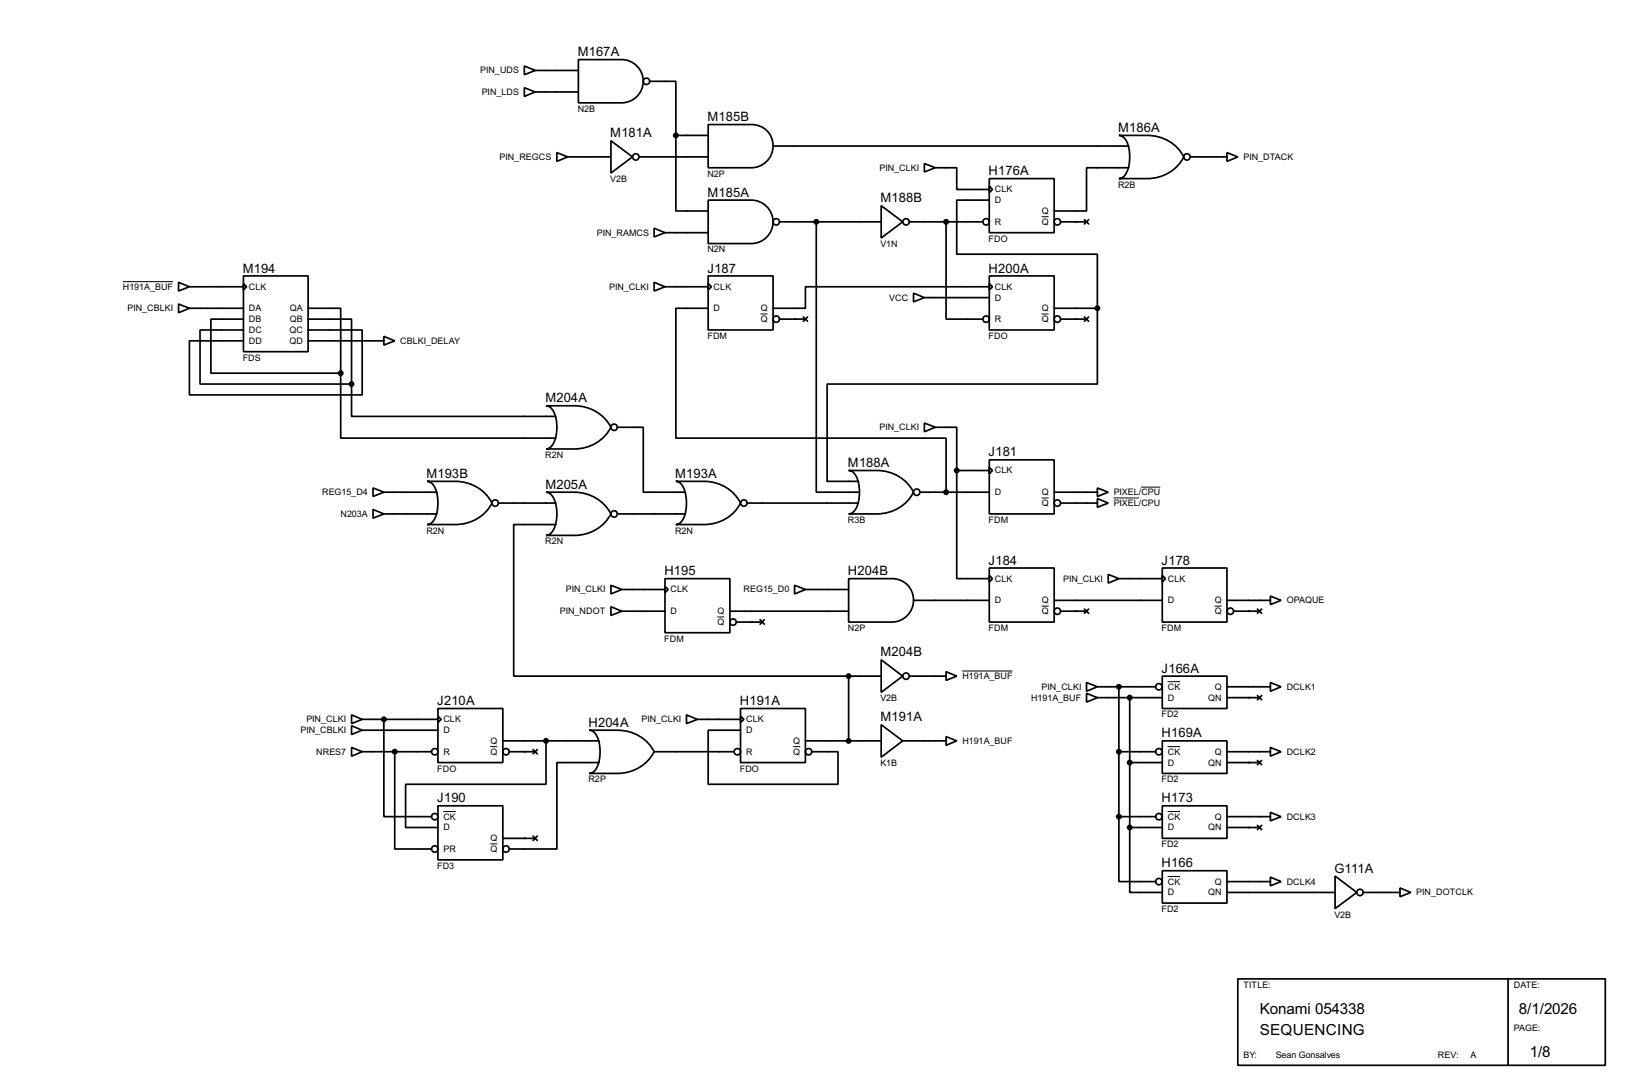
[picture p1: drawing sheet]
<svg xmlns="http://www.w3.org/2000/svg" width="383mm" height="256mm" viewBox="0 0 383 256" stroke-linecap="round" stroke-linejoin="round" font-family="sans-serif">
<g fill="none" stroke="#000" stroke-width=".4">
<path d="M123.2 15.5l2.6 1.1-2.6 1zM125.8 16.6h10.1M135.9 14h10.2a5.1 5.1 0 0 1 5.1 5.1 5.1 5.1 0 0 1-5.1 5.1h-10.2zM152.7 19.1h6.1v12.7M123.2 20.6l2.6 1-2.6 1.1zM125.8 21.6h10.1M130.9 35.9l2.5 1-2.5 1zM133.4 36.9h10.2M143.6 33.1l5 3.8-5 3.8zM150.2 36.9h16.2M158.8 31.8v17.8h7.6M158.8 31.8h7.6"/>
<path d="M166.4 29.3h10.2a5.1 5.1 0 0 1 5.1 5 5.1 5.1 0 0 1-5.1 5.1h-10.2zM181.7 34.3h83.5M217.2 38.4l2.6 1-2.6 1zM219.8 39.4h5v5.1h7.7M262.9 31.8h6.6a9.5 9.5 0 0 1 8.7 5.1 9.5 9.5 0 0 1-8.7 5.1h-6.6a3.2 3.2 0 0 0 2.4-3.2 7.7 7.7 0 0 0-1.3-6.6zM265.2 39.4h-9.9v10.2h-7.6M279.7 36.9h8.6M288.3 35.9l2.6 1-2.6 1zM153.7 53.6l2.6 1.1-2.6 1zM156.3 54.7h10.1M166.4 47h10.2a5.1 5.1 0 0 1 5.1 5.1 5.1 5.1 0 0 1-5.1 5.1h-10.2zM183.2 52.1h23.9"/>
<path d="M191.8 52.1v63.5h9.9M207.1 48.3l5 3.8-5 3.8zM213.7 52.1h17.2M222.3 52.1v22.9h8.6M232.5 42h15.2v12.7h-15.2zM232.5 43.7l.7 .8-.7 .8zM232.5 47h-7.7v12.7h33.1v12.7M249.2 52.1h6.1M254.8 51.6l1 1M255.8 51.6l-1 1M42 71.4l2.5 1-2.5 1.1zM42 66.3l2.5 1.1-2.5 1z"/>
<path d="M44.5 67.4h12.7M44.5 72.4h12.7M57.2 64.8h15.2v17.8h-15.2zM57.2 66.6l.8 .8-.8 .7zM57.2 75h-7.6v12.7h30.5M57.2 77.5h-10.2v12.7h35.6M72.4 77.5h12.7v15.3h-40.6v-12.7h12.7M72.4 72.4h7.7v15.3M72.4 75h10.2v15.2M90.2 79l2.6 1.1-2.6 1zM153.7 66.3l2.6 1.1-2.6 1zM156.3 67.4h10.1"/>
<path d="M166.4 64.8h15.3v12.7h-15.3zM166.4 66.6l.8 .8-.8 .7zM166.4 72.4h-7.6v30.5h63.5v12.7M183.2 75h6.1M188.8 74.5l1 1M189.8 74.5l-1 1M214.7 68.9l2.5 1-2.5 1zM217.2 69.9h15.3M232.5 64.8h15.2v12.7h-15.2zM232.5 66.6l.7 .8-.7 .7zM232.5 67.4h-43.2v5h-7.6M247.7 72.4h10.2"/>
<path d="M249.2 75h6.1M254.8 74.5l1 1M255.8 74.5l-1 1M257.9 72.4v17.8h-63.5v22.9h7.3M72.4 80.1h17.8M80.1 87.7v15.2h50.5M82.6 90.2v7.6h48M128.3 95.3h6.6a9.6 9.6 0 0 1 8.7 5.1 9.6 9.6 0 0 1-8.7 5.1h-6.6a3.2 3.2 0 0 0 2.4-3.2 7.6 7.6 0 0 0-1.4-6.6zM217.2 99.4l2.6 1-2.6 1zM87.7 114.6l2.5 1-2.5 1zM87.7 119.7l2.5 1-2.5 1zM90.2 115.6h12.5"/>
<path d="M100.4 113.1h6.6a9.6 9.6 0 0 1 8.6 5.1 9.5 9.5 0 0 1-8.6 5h-6.6a3.1 3.1 0 0 0 2.3-3.1 7.8 7.8 0 0 0-1.3-6.6zM117.1 118.2h13.5M128.3 115.6h6.6a9.6 9.6 0 0 1 8.7 5.1 9.6 9.6 0 0 1-8.7 5.1h-6.6a3.2 3.2 0 0 0 2.4-3.2 7.7 7.7 0 0 0-1.4-6.6zM145.1 100.4h6.1v15.2h9.9M158.8 113.1h6.6a9.5 9.5 0 0 1 8.6 5.1 9.4 9.4 0 0 1-8.6 5h-6.6a3.1 3.1 0 0 0 2.3-3.1 7.9 7.9 0 0 0-1.3-6.6zM175.6 118.2h26.1M199.4 110.5h6.6a9.5 9.5 0 0 1 8.7 5.1 9.5 9.5 0 0 1-8.7 5.1h-6.6a3.2 3.2 0 0 0 2.4-3.1 7.8 7.8 0 0 0-1.3-6.7zM216.2 115.6h16.3M219.8 100.4h5v10.1M224.8 110.5v25.4h7.7M224.8 110.5h7.7M232.5 108h15.2v12.7h-15.2z"/>
<path d="M232.5 109.8l.7 .7-.7 .8zM247.7 115.6h10.2M249.2 118.2h8.7M257.9 114.6l2.5 1-2.5 1zM257.9 117.1l2.5 1.1-2.5 1zM90.2 120.7h12.5M130.6 123.2h-9.9v35.6h78.7M143.6 137.5l2.5 1-2.5 1zM145.1 120.7h16M146.1 138.5h10.2M156.3 135.9h15.2v12.7h-15.2zM156.3 137.7l.7 .8-.7 .7z"/>
<path d="M186.7 137.5l2.6 1-2.6 1zM189.3 138.5h10.1M199.4 135.9h10.2a5.1 5.1 0 0 1 5.1 5.1 5.1 5.1 0 0 1-5.1 5.1h-10.2zM232.5 133.4h15.2v12.7h-15.2zM232.5 135.2l.7 .7-.7 .8zM260.4 134.9l2.5 1-2.5 1.1zM262.9 135.9h10.2M273.1 133.4h15.2v12.7h-15.2zM273.1 135.2l.8 .7-.8 .8zM143.6 142.5l2.5 1.1-2.5 1zM146.1 143.6h10.2M171.5 143.6h27.9"/>
<path d="M173 146.1h6.1M178.6 145.6l1 1M179.6 145.6l-1 1M199.4 158.8h7.7M199.4 158.8v15.2M207.1 155l5 3.8-5 3.8zM213.7 158.8h8.6M214.7 141h17.8M222.3 157.8l2.5 1-2.5 1zM247.7 141h25.4M249.2 143.6h6.1M254.8 143.1l1 1"/>
<path d="M255.8 143.1l-1 1M273.1 158.8h15.2v7.6h-15.2zM288.3 141h10.2M289.9 143.6h6.1M295.5 143.1l1 1M296.5 143.1l-1 1M298.5 140l2.5 1-2.5 1zM82.6 167.9l2.5 1.1-2.5 1zM82.6 170.5l2.5 1-2.5 1zM82.6 175.6l2.5 1-2.5 1zM85.1 169h17.8M85.1 176.6h16.3"/>
<path d="M85.1 171.5h17.8M90.2 169v22.8h11.2M92.8 176.6v22.8h8.6M102.9 166.4h15.3v12.7h-15.3zM102.9 168.2l.8 .8-.8 .7zM118.2 174h22.6M119.7 176.6h6.1M125.3 176.1l1 1M126.3 176.1l-1 1M128.3 174v10.2h-33v10.2h7.6M138.5 171.5h6.6a9.5 9.5 0 0 1 8.6 5.1 9.5 9.5 0 0 1-8.6 5.1h-6.6a3.2 3.2 0 0 0 2.3-3.2 7.7 7.7 0 0 0-1.3-6.6zM140.8 179.1h-9.9v20.3h-11.2"/>
<path d="M153.7 176.6h18.8M161.3 167.9l2.6 1.1-2.6 1zM163.9 169h10.1M174 166.4h15.3v12.7h-15.3zM174 168.2l.8 .8-.8 .7zM174 171.5h-7.6v12.7h30.5v-7.6h-6.1M189.3 174h17.8M207.1 170.2l5 3.8-5 3.9zM212.1 174h10.2M222.3 173l2.5 1-2.5 1.1zM255.3 160.3l2.6 1-2.6 1.1zM255.3 162.9l2.6 1-2.6 1z"/>
<path d="M257.9 161.3h13.7M257.9 163.9h15.2M262.9 176.6h8.7M262.9 161.3v30.5M265.5 179.1h7.6M265.5 163.9v30.5M273.1 174h15.2v7.7h-15.2zM288.3 176.6h10.2M288.3 161.3h10.2M288.3 179.1h7.7M288.3 163.9h7.7M295.5 163.4l1 1"/>
<path d="M295.5 178.6l1 1M296.5 163.4l-1 1M296.5 178.6l-1 1M298.5 160.3l2.5 1-2.5 1.1zM298.5 175.6l2.5 1-2.5 1zM102.9 189.3h15.3v12.7h-15.3zM118.2 196.9h7.6M125.3 196.4l1 1M126.3 196.4l-1 1M262.9 191.8v15.3h8.7M262.9 191.8h8.7M265.5 194.4v15.2h7.6"/>
<path d="M265.5 194.4h7.6M273.1 189.3h15.2v7.6h-15.2zM288.3 191.8h10.2M288.3 194.4h7.7M295.5 193.9l1 1M296.5 193.9l-1 1M298.5 190.8l2.5 1-2.5 1zM273.1 204.5h15.2v7.6h-15.2zM288.3 207.1h10.2M288.3 209.6h25.4M298.5 206l2.5 1.1-2.5 1zM313.7 205.8l5.1 3.8-5.1 3.8z"/>
<path d="M320.3 209.6h8.7M329 208.6l2.5 1-2.5 1zM290.9 229.9h86.3v20.3h-86.3zM354.4 229.9v20.3"/>
<circle cx="151.9" cy="19.1" r=".75"/>
<circle cx="149.4" cy="36.9" r=".75"/>
<circle cx="278.9" cy="36.9" r=".75"/>
<circle cx="182.4" cy="52.1" r=".75"/>
<circle cx="212.9" cy="52.1" r=".75"/>
<circle cx="231.7" cy="52.1" r=".75"/>
<circle cx="248.4" cy="52.1" r=".75"/>
<circle cx="182.4" cy="75" r=".75"/>
<circle cx="231.7" cy="75" r=".75"/>
<circle cx="248.4" cy="75" r=".75"/>
<circle cx="116.3" cy="118.2" r=".75"/>
<circle cx="144.3" cy="100.4" r=".75"/>
<circle cx="174.8" cy="118.2" r=".75"/>
<circle cx="215.4" cy="115.6" r=".75"/>
<circle cx="248.4" cy="118.2" r=".75"/>
<circle cx="144.3" cy="120.7" r=".75"/>
<circle cx="172.2" cy="146.1" r=".75"/>
<circle cx="212.9" cy="158.8" r=".75"/>
<circle cx="248.4" cy="143.6" r=".75"/>
<circle cx="289.1" cy="143.6" r=".75"/>
<circle cx="102.1" cy="176.6" r=".75"/>
<circle cx="118.9" cy="176.6" r=".75"/>
<circle cx="173.2" cy="176.6" r=".75"/>
<circle cx="190" cy="176.6" r=".75"/>
<circle cx="272.3" cy="176.6" r=".75"/>
<circle cx="272.3" cy="161.3" r=".75"/>
<circle cx="102.1" cy="199.4" r=".75"/>
<circle cx="102.1" cy="191.8" r=".75"/>
<circle cx="118.9" cy="199.4" r=".75"/>
<circle cx="272.3" cy="191.8" r=".75"/>
<circle cx="272.3" cy="207.1" r=".75"/>
<circle cx="319.5" cy="209.6" r=".75"/>
</g>
<g fill="#000">
<circle cx="252.8" cy="52.1" r=".2"/>
<circle cx="186.7" cy="75" r=".2"/>
<circle cx="252.8" cy="75" r=".2"/>
<circle cx="176.6" cy="146.1" r=".2"/>
<circle cx="252.8" cy="143.6" r=".2"/>
<circle cx="293.4" cy="143.6" r=".2"/>
<circle cx="123.2" cy="176.6" r=".2"/>
<circle cx="293.4" cy="179.1" r=".2"/>
<circle cx="293.4" cy="163.9" r=".2"/>
<circle cx="123.2" cy="196.9" r=".2"/>
<circle cx="293.4" cy="194.4" r=".2"/>
</g>
<g fill="#000" stroke="#000" stroke-width=".4">
<circle cx="158.8" cy="31.8" r=".5"/>
<circle cx="191.8" cy="52.1" r=".5"/>
<circle cx="222.3" cy="52.1" r=".5"/>
<circle cx="257.8" cy="72.4" r=".5"/>
<circle cx="80" cy="87.7" r=".5"/>
<circle cx="82.6" cy="90.2" r=".5"/>
<circle cx="222.3" cy="115.6" r=".5"/>
<circle cx="224.8" cy="110.5" r=".5"/>
<circle cx="199.4" cy="158.8" r=".5"/>
<circle cx="90.2" cy="169" r=".5"/>
<circle cx="92.7" cy="176.6" r=".5"/>
<circle cx="128.3" cy="174" r=".5"/>
<circle cx="199.4" cy="174" r=".5"/>
<circle cx="262.9" cy="176.6" r=".5"/>
<circle cx="262.9" cy="161.3" r=".5"/>
<circle cx="265.4" cy="163.9" r=".5"/>
<circle cx="265.4" cy="179.1" r=".5"/>
<circle cx="262.9" cy="191.8" r=".5"/>
<circle cx="265.4" cy="194.4" r=".5"/>
</g>
<g fill="none" stroke="#000" stroke-width=".23">
<path d="M244.8 50.9h1.6M28.9 66.2h11.8M178.7 73.8h1.7M244.8 73.8h1.6M244.8 117h1.6M261.7 117h5.9M268.2 114.4h4.5M168.6 144.9h1.6M226.1 157.6h11.8M244.8 142.4h1.6M285.4 142.4h1.7M115.2 175.4h1.7"/>
<path d="M186.4 175.4h1.6M274.4 175.4h2.9M274.4 160.1h2.9M104.2 190.6h2.9M115.2 198.2h1.7M274.4 190.6h2.9M274.4 205.9h2.9"/>
</g>
<g font-size="4">
<text x="296" y="238.1">Konami 054338</text>
<text x="356.9" y="238.1">8/1/2026</text>
<text x="296" y="243.1">SEQUENCING</text>
<text x="359.5" y="248.2">1/8</text>
</g>
<g font-size="3.4">
<text x="135.8" y="13.2">M167A</text>
<text x="166.3" y="28.5">M185B</text>
<text x="143.4" y="32.3">M181A</text>
<text x="262.8" y="31">M186A</text>
<text x="232.3" y="41.2">H176A</text>
<text x="166.3" y="46.2">M185A</text>
<text x="206.9" y="47.5">M188B</text>
<text x="57.1" y="64">M194</text>
<text x="166.3" y="64">J187</text>
<text x="232.3" y="64">H200A</text>
<text x="128.2" y="94.5">M204A</text>
<text x="232.3" y="107.2">J181</text>
<text x="100.2" y="112.3">M193B</text>
<text x="158.7" y="112.3">M193A</text>
<text x="199.3" y="109.7">M188A</text>
<text x="128.2" y="114.8">M205A</text>
<text x="156.1" y="135.1">H195</text>
<text x="199.3" y="135.1">H204B</text>
<text x="232.3" y="132.6">J184</text>
<text x="273" y="132.6">J178</text>
<text x="206.9" y="154.2">M204B</text>
<text x="273" y="158">J166A</text>
<text x="102.8" y="165.6">J210A</text>
<text x="173.9" y="165.6">H191A</text>
<text x="138.3" y="170.7">H204A</text>
<text x="206.9" y="169.4">M191A</text>
<text x="273" y="173.2">H169A</text>
<text x="102.8" y="188.5">J190</text>
<text x="273" y="188.5">H173</text>
<text x="273" y="203.7">H166</text>
<text x="313.6" y="205">G111A</text>
</g>
<g font-size="2.4">
<text x="112.8" y="17.3">PIN_UDS</text>
<text x="113.2" y="22.3">PIN_LDS</text>
<text x="135.7" y="26.2">N2B</text>
<text x="117.4" y="37.5">PIN_REGCS</text>
<text x="166.2" y="41.5">N2P</text>
<text x="206.6" y="40.1">PIN_CLKI</text>
<text x="292.2" y="37.5">PIN_DTACK</text>
<text x="143.4" y="42.7">V2B</text>
<text x="233.7" y="45.2">CLK</text>
<text x="233.7" y="47.7">D</text>
<text x="262.7" y="44.1">R2B</text>
<text x="233.7" y="52.8">R</text>
<text x="244.8" y="50.2">Q</text>
<text x="244.8" y="52.8">Q</text>
<text x="140.2" y="55.4">PIN_RAMCS</text>
<text x="166.2" y="59.3">N2N</text>
<text x="206.9" y="58">V1N</text>
<text x="232.3" y="56.8">FDO</text>
<text x="28.9" y="68.1">H191A_BUF</text>
<text x="58.5" y="68.1">CLK</text>
<text x="143.1" y="68.1">PIN_CLKI</text>
<text x="167.7" y="68.1">CLK</text>
<text x="208.9" y="70.6">VCC</text>
<text x="233.7" y="68.1">CLK</text>
<text x="233.7" y="70.6">D</text>
<text x="29.9" y="73.1">PIN_CBLKI</text>
<text x="58.5" y="73.1">DA</text>
<text x="58.5" y="75.6">DB</text>
<text x="68.1" y="73.1">QA</text>
<text x="68.1" y="75.6">QB</text>
<text x="167.7" y="73.1">D</text>
<text x="178.7" y="73.1">Q</text>
<text x="178.7" y="75.6">Q</text>
<text x="233.7" y="75.6">R</text>
<text x="244.8" y="73.1">Q</text>
<text x="244.8" y="75.6">Q</text>
<text x="58.5" y="78.2">DC</text>
<text x="58.5" y="80.8">DD</text>
<text x="68" y="78.2">QC</text>
<text x="68" y="80.8">QD</text>
<text x="94" y="80.8">CBLKI_DELAY</text>
<text x="166.2" y="79.6">FDM</text>
<text x="232.3" y="79.6">FDO</text>
<text x="57" y="84.7">FDS</text>
<text x="206.6" y="101.1">PIN_CLKI</text>
<text x="128.1" y="107.6">R2N</text>
<text x="233.7" y="111.2">CLK</text>
<text x="75.7" y="116.3">REG15_D4</text>
<text x="233.7" y="116.3">D</text>
<text x="244.8" y="116.3">Q</text>
<text x="244.8" y="118.9">Q</text>
<text x="261.7" y="116.3">PIXEL/CPU</text>
<text x="261.7" y="118.9">PIXEL/CPU</text>
<text x="80" y="121.4">N203A</text>
<text x="100.2" y="125.3">R2N</text>
<text x="158.6" y="125.3">R2N</text>
<text x="199.2" y="122.8">R3B</text>
<text x="232.3" y="122.8">FDM</text>
<text x="128.1" y="127.9">R2N</text>
<text x="233.7" y="136.6">CLK</text>
<text x="249.8" y="136.6">PIN_CLKI</text>
<text x="274.4" y="136.6">CLK</text>
<text x="132.9" y="139.2">PIN_CLKI</text>
<text x="157.5" y="139.2">CLK</text>
<text x="174.7" y="139.2">REG15_D0</text>
<text x="233.7" y="141.7">D</text>
<text x="244.8" y="141.7">Q</text>
<text x="274.4" y="141.7">D</text>
<text x="285.4" y="141.7">Q</text>
<text x="302.3" y="141.7">OPAQUE</text>
<text x="131.5" y="144.3">PIN_NDOT</text>
<text x="157.5" y="144.3">D</text>
<text x="168.6" y="144.3">Q</text>
<text x="168.6" y="146.8">Q</text>
<text x="199.2" y="148.2">N2P</text>
<text x="232.3" y="148.2">FDM</text>
<text x="244.8" y="144.3">Q</text>
<text x="272.9" y="148.2">FDM</text>
<text x="285.4" y="144.3">Q</text>
<text x="156.1" y="150.7">FDM</text>
<text x="226.1" y="159.5">H191A_BUF</text>
<text x="206.9" y="164.7">V2B</text>
<text x="242.3" y="164.6">H191A_BUF</text>
<text x="244.7" y="162">PIN_CLKI</text>
<text x="274.4" y="164.6">D</text>
<text x="274.4" y="162">CK</text>
<text x="283.9" y="164.6">QN</text>
<text x="285.4" y="162">Q</text>
<text x="302.3" y="162">DCLK1</text>
<text x="70.6" y="172.2">PIN_CBLKI</text>
<text x="72" y="169.7">PIN_CLKI</text>
<text x="104.2" y="169.7">CLK</text>
<text x="104.2" y="172.2">D</text>
<text x="150.7" y="169.7">PIN_CLKI</text>
<text x="175.3" y="169.7">CLK</text>
<text x="175.3" y="172.2">D</text>
<text x="272.9" y="168.5">FD2</text>
<text x="74.3" y="177.3">NRES7</text>
<text x="104.2" y="177.3">R</text>
<text x="115.2" y="174.7">Q</text>
<text x="115.2" y="177.3">Q</text>
<text x="175.3" y="177.3">R</text>
<text x="186.4" y="174.7">Q</text>
<text x="186.4" y="177.3">Q</text>
<text x="206.9" y="180">K1B</text>
<text x="226.1" y="174.7">H191A_BUF</text>
<text x="274.4" y="179.8">D</text>
<text x="274.4" y="177.3">CK</text>
<text x="283.9" y="179.8">QN</text>
<text x="285.4" y="177.3">Q</text>
<text x="302.3" y="177.3">DCLK2</text>
<text x="102.7" y="181.2">FDO</text>
<text x="138.3" y="183.8">R2P</text>
<text x="173.8" y="181.2">FDO</text>
<text x="272.9" y="183.8">FD2</text>
<text x="104.2" y="195.1">D</text>
<text x="104.2" y="192.5">CK</text>
<text x="115.2" y="197.6">Q</text>
<text x="274.4" y="195.1">D</text>
<text x="274.4" y="192.5">CK</text>
<text x="283.9" y="195.1">QN</text>
<text x="285.4" y="192.5">Q</text>
<text x="302.3" y="192.5">DCLK3</text>
<text x="104.2" y="200.1">PR</text>
<text x="115.2" y="200.1">Q</text>
<text x="272.9" y="199">FD2</text>
<text x="102.7" y="204.1">FD3</text>
<text x="274.4" y="207.8">CK</text>
<text x="285.4" y="207.8">Q</text>
<text x="302.3" y="207.8">DCLK4</text>
<text x="272.9" y="214.2">FD2</text>
<text x="274.4" y="210.3">D</text>
<text x="283.9" y="210.3">QN</text>
<text x="313.5" y="215.5">V2B</text>
<text x="332.8" y="210.3">PIN_DOTCLK</text>
<text x="292.2" y="232.1">TITLE:</text>
<text x="355.7" y="232.1">DATE:</text>
<text x="355.7" y="242.2">PAGE:</text>
<text x="292.2" y="248.6">BY:</text>
<text x="299.8" y="248.6">Sean Gonsalves</text>
<text x="337.9" y="248.6">REV:</text>
<text x="345.5" y="248.6">A</text>
</g>
</svg>
